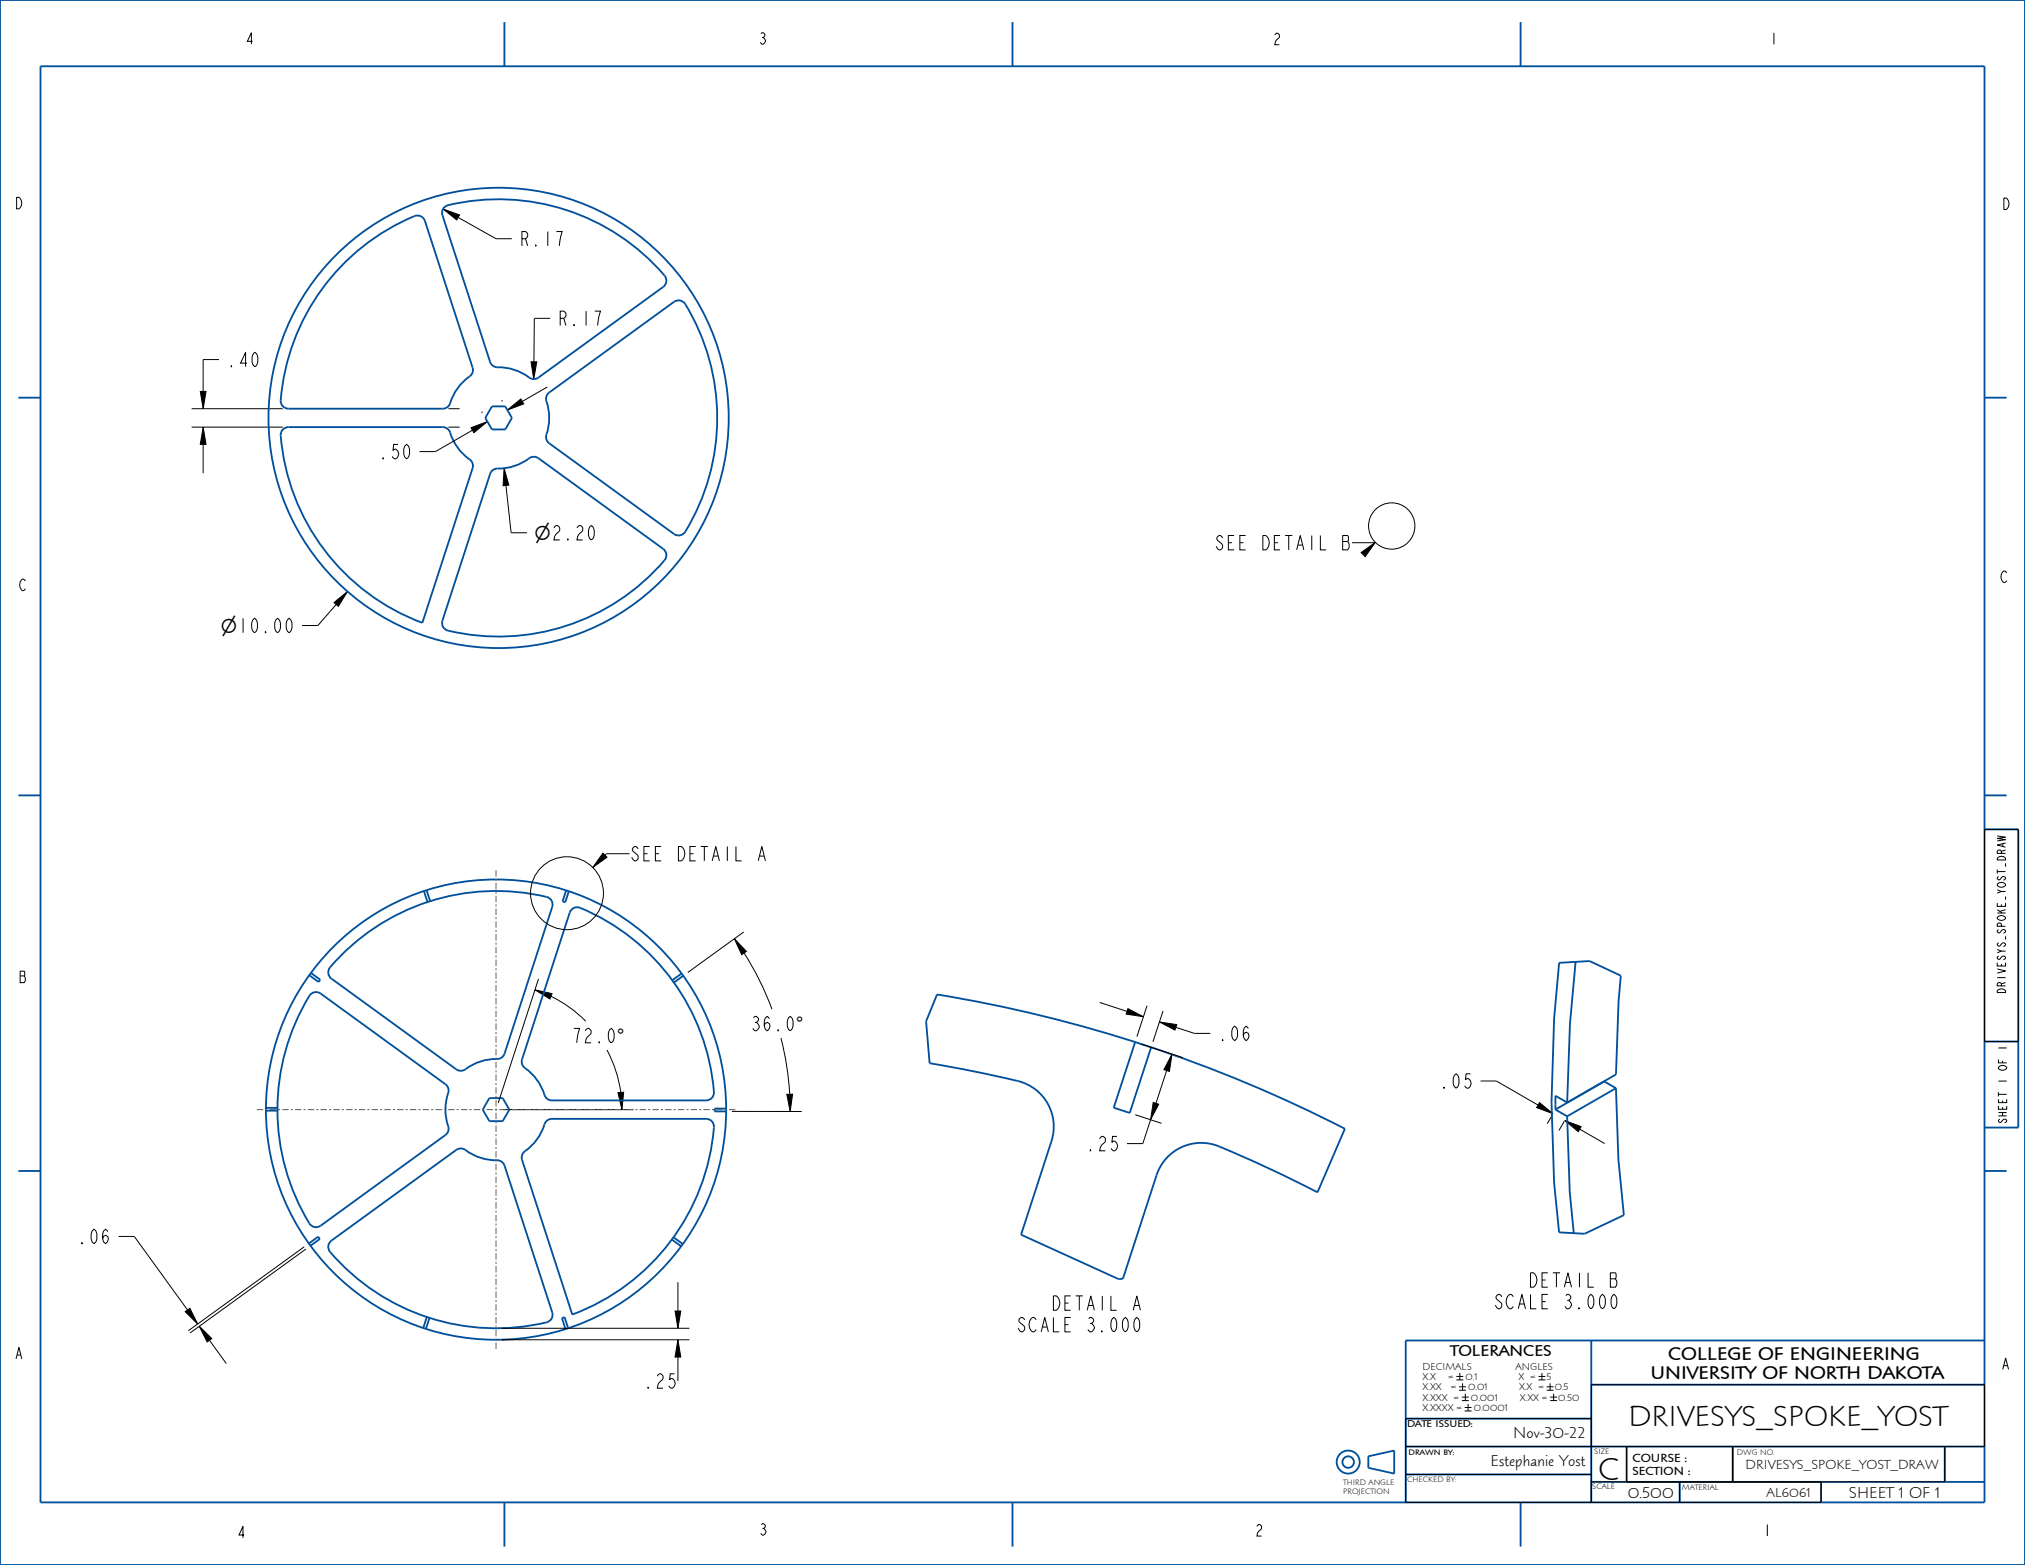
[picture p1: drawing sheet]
<svg xmlns="http://www.w3.org/2000/svg" width="559mm" height="432mm" viewBox="0 0 559 432" stroke-linecap="round" stroke-linejoin="round" font-family="sans-serif">
<g fill="none" stroke="#000" stroke-width=".28">
<path d="M122.3 57.7l4.5 1.6-.8 1.4zM126.4 60l10.5 5.9h4.3M60.4 99.2h-4.3v8.8M146.5 99.8h1.6l-.8 4.8zM151.8 87.8h-4.4l-.1 12M52.9 117.8h25.1M52.9 112.8h25.1M55.3 108h1.6l-.8 4.8zM56.1 117.8l.8 4.8h-1.6zM123.7 117.8h3.1M123.7 112.8h3.1M130 118l4.5-1.7-3.7 3.1z"/>
<path d="M130.4 118.7l-10.3 5.9h-4.3M132.9 113.6l.2 .3M138.4 110.4l.2 .4M140 113.1l3.7-3 .8 1.3zM151 106.8l-6.9 4M56.1 122.6v7.9M139.1 129.2l1.3 4.6-1.6 .2zM139.6 133.9l1.4 13.1h4.4M373.1 149.7h6.3M375.6 152.5l3.9-2.8-2.8 3.9zM92.2 166.3l3.7-3.1-2.5 4.1zM92.8 166.8l-5.1 5.8h-4.4"/>
<path d="M166.4 235.4l1.1 1.1-3.9 2.8zM173.7 235.5h-6.3l-.5 .5M547.6 228.8h9.3v58.6h-9.3zM202.6 259l3.4 3.5-1.3 .9zM205.2 257.1l-15.4 11.2M147.6 273.1l4.7 1.1-.6 1.4zM148.6 270.1l-11.1 34.2M152 274.9a34.7 34.7 0 0 1 9.6 6.9M205.3 262.9l4 7 3.7 8.5M303.5 276.6l7.5 2.5M311.2 278.3l4.3 2.2-4.7-.7zM316.5 277.5l-2.8 8.5"/>
<path d="M320.9 279l-2.7 8.5M167.5 289.7a34.7 34.7 0 0 1 3.8 11.7M215.5 286.4l1.6 7.7 .8 7.8M314.8 288l11.6 3.8M319.9 282l4.8 .7-.5 1.5zM321.9 295.4l-2.9 9M323.4 290.8l-.7 4.8-1.5-.5zM324.5 283.5l5.1 1.6h4.4M408.6 298.3h4.3l11.5 6.6M138.8 306.2h36M170.5 301.5l1.6-.1-.5 4.8zM202 306.6l19.2 .1"/>
<path d="M217.1 301.9h1.6l-.6 4.8zM313.3 307.6l7.2 2.3M317.5 309l-2.1 6.5h-4.4M318.2 304.2l1.5 .5-2.2 4.3zM424.8 304.2l3.8 3.1-4.6-1.7zM428.4 307.5l-1.4 2.5M431.7 309.4l-1.5 2.5M431.8 309.2l4.5 1.6-.8 1.4zM435.9 311.5l6.9 4M32.7 341.2h4.4l14.7 20.2M83.9 344l-31.9 23.2M84.4 344.6l-32 23.2"/>
<path d="M187.1 353.8v7.9M51.1 361.9l1.3-.9 2.1 4.3zM55 365.9l3.4 3.4-1.2 1zM57.8 369.8l4.7 6.4M138.5 369.7h51.7M138.5 366.5h51.7M186.3 361.7h1.6l-.8 4.8zM187.1 369.7l.8 4.7h-1.6zM187.1 374.4v6.6M401.9 379.8h1.9M402.8 378.8v1.9M424.5 379.8h1.9"/>
<path d="M425.5 378.8v1.9M387.9 399.1h159.7v-17.1h-108.5v32.5M401.9 380.7h1.9M402.6 382.6h1.9M402.6 383.6h1.9M403.4 385.5h1.9M403.4 386.4h1.9M403.6 381.7v1.9M404.2 388.3h1.9M404.2 389.3h1.9M404.4 384.5v1.9M405.1 387.4v1.9"/>
<path d="M424.5 380.7h1.9M426.8 382.6h1.9M426.8 383.6h1.9M427.7 381.7v1.9M427.8 385.5h1.9M427.8 386.4h1.9M428.7 384.5v1.9M439.1 391.4h-51.2v23.1h114.6v-5.6M448.9 399.1v9.8M478.1 399.1v9.8M536.7 399.1v9.8h-97.6M387.9 406.8h51.2"/>
<path d="M463.5 408.9v5.6"/>
<circle cx="384" cy="145.1" r="6.4"/>
<circle cx="156.5" cy="246.4" r="10.1"/>
</g>
<g fill="#000">
<path d="M122.3 57.7l4.5 1.6-.8 1.4zM56.1 117.8l.8 4.8h-1.6zM55.3 108h1.6l-.8 4.8zM130 118l4.5-1.7-3.7 3.1zM140 113.1l3.7-3 .8 1.3zM146.5 99.8h1.6l-.8 4.8zM139.1 129.2l1.3 4.6-1.6 .2zM375.6 152.5l3.9-2.8-2.8 3.9zM92.2 166.3l3.7-3.1-2.5 4.1zM166.4 235.4l1.1 1.1-3.9 2.8zM202.6 259l3.4 3.5-1.3 .9zM147.6 273.1l4.7 1.1-.6 1.4z"/>
<path d="M311.2 278.3l4.3 2.2-4.7-.7zM319.9 282l4.8 .7-.5 1.5zM323.4 290.8l-.7 4.8-1.5-.5zM170.5 301.5l1.6-.1-.5 4.8zM217.1 301.9h1.6l-.6 4.8zM318.2 304.2l1.5 .5-2.2 4.3zM424.8 304.2l3.8 3.1-4.6-1.7zM431.8 309.2l4.5 1.6-.8 1.4zM51.1 361.9l1.3-.9 2.1 4.3zM55 365.9l3.4 3.4-1.2 1zM186.3 361.7h1.6l-.8 4.8zM187.1 369.7l.8 4.7h-1.6z"/>
</g>
<g fill="none" stroke="#00509b" stroke-width=".51">
<path d="M0 0h558.8v431.8h-558.8zM11.2 18.3h536.4v396.2h-536.4zM139.2 6.1v12.2M279.4 6.1v12.2M419.6 6.1v12.2M122.7 57.1l.3-.2a59.6 59.6 0 0 1 60.7 19.7 2.16 2.16 0 0 1-.7 2.6l-34.4 25-1.3 .4a3.1 3.1 0 0 1-2.1-1 14.6 14.6 0 0 0-8.3-2.3l-1.2-.7-.5-.8-13.1-40.4v-1.4zM94 73.6a57.7 57.7 0 0 1 21.1-14.1 2.16 2.16 0 0 1 2.2 1.5l13.1 40.4v1.4a3.1 3.1 0 0 1-1.6 1.6 14.6 14.6 0 0 0-4.8 7.3l-.9 .9-.9 .2h-42.6a2.16 2.16 0 0 1-2.1-2.4 60.3 60.3 0 0 1 16.5-36.8zM5.1 109.7h6.1M78 118.5l.9-.5 .7-.2h42.6l1.2 .5a3.1 3.1 0 0 1 1.1 2 14.6 14.6 0 0 0 5.4 6.8l.6 1.2-.1 .9-13.9 42.6a59.9 59.9 0 0 1-39-52.3zM135.8 112.1h3.6l1.9 3.2-1.9 3.2h-3.6l-1.9-3.2zM151.2 108.6l34.8-25.3a2.16 2.16 0 0 1 3.1 .6 59.9 59.9 0 0 1-.5 63.3 2.16 2.16 0 0 1-2.6 .1l-34.4-25-.8-1.1a3.1 3.1 0 0 1 .3-2.2 14.6 14.6 0 0 0-.4-8.7l.1-.9zM547.6 109.7h6.1"/>
<path d="M135.7 130l.3-.3a3.1 3.1 0 0 1 2.3-.4 14.6 14.6 0 0 0 8.1-3.1l1.3-.1 .9 .3 34.4 25a2.16 2.16 0 0 1 .4 3.2 59.9 59.9 0 0 1-60.4 19.1 2.16 2.16 0 0 1-.9-2.5l13.1-40.4zM5.1 219.5h6.1M547.6 219.5h6.1M547.6 228.8h9.3v82.3h-9.3M117 245.9l1 3M117.7 245.6l1 3M156.2 245.7l-1 3 .8 .2 1-3M157.8 250.9l.6-.4 1-.2a59.6 59.6 0 0 1 37.6 51.7 2.16 2.16 0 0 1-2.1 1.6h-42.6l-1.3-.4a3.1 3.1 0 0 1-1.1-2 14.6 14.6 0 0 0-5.4-6.8l-.5-1.2 .1-.9 13.1-40.5zM85.6 274.5a2.16 2.16 0 0 1 2.9-.4l34.4 25 .8 1.1a3.1 3.1 0 0 1-.3 2.3 14.6 14.6 0 0 0 .4 8.7l-.3 1.3-.6 .7-34.4 25a2.16 2.16 0 0 1-3.1-.6 60.2 60.2 0 0 1 .2-63.1zM85.8 268.4l2.6 1.9-.5 .6-2.6-1.8M94.9 262.8a59.8 59.8 0 0 1 56.6-15.1 2.16 2.16 0 0 1 .9 2.5l-13.2 40.5-.8 1.1a3.1 3.1 0 0 1-2.2 .4 14.6 14.6 0 0 0-8.1 3.1l-1.4 .1-.8-.4-34.4-25a2.16 2.16 0 0 1-.4-3.1zM188.1 268.6l-2.6 1.9"/>
<path d="M188.5 269.2l-2.5 1.9M258.6 274.4a381 381 0 0 1 112.5 37l-7.5 17.6a339.3 339.3 0 0 0-28.2-13 13 13 0 0 0-16.3 8.3l-9.2 28.5-1.2 .1-26.9-12.2 8.4-25.8a13.1 13.1 0 0 0-11-17l-11.3-2.5-11.4-2-.9-11.6zM430.2 265.7l8.4-.5 8.7 4-.7 6.9-.7 20.4-16.7 9.6M434.8 265.4l-1.6 17.1-.7 21.7-3.3-1.9v3.8M313.2 287.5l-5.9 18.1 4.4 1.5 6-18.1M442.7 298.3l3.2 1.9M547.6 287.4h9.3M73.4 306.4l3.2 .1M73.4 305.7h3.2M135 303h3.7l1.9 3.2-1.9 3.1h-3.7l-1.8-3.1zM150.7 309.4l.7-.5 .9-.2h42.6a2.16 2.16 0 0 1 2.1 2.3 60.3 60.3 0 0 1-39.1 51.7l-13.8-42.7v-1.3a3.1 3.1 0 0 1 1.5-1.7 14.6 14.6 0 0 0 4.8-7.2zM200.4 305.9h-3.2v.7h3.2"/>
<path d="M429.2 306.1l3.3 1.9M432.5 308l.7 20.9 1.1 11.3M445.9 300.2l.7 19.7 1.5 15.4-10.8 5.1-7.1-.4M445.9 300.2l-13.4 7.8M5.1 323.1h6.1M547.6 323.1h6.1M85.2 343.1l2.6-1.9 .5 .7-2.6 1.8M91.2 342.5l34.7-25.2 1.3-.4a3.1 3.1 0 0 1 2 .9 14.6 14.6 0 0 0 8.4 2.4l1.2 .6 .4 .8 13.2 40.5a2.16 2.16 0 0 1-1.6 2.7 59.9 59.9 0 0 1-60.1-20l-.1-1zM185.4 342l2.6 1.9M185.9 341.4l2.5 1.8M117.8 363.4l-1 3M118.5 363.6l-1 3"/>
<path d="M156.8 366.5l-1-3.1-.7 .3 .9 3M439.1 369.9v44.6M547.6 369.9h-159.7v44.6M387.9 399.1h159.7M387.9 391.4h51.2M439.1 382h108.5M448.9 399.1v9.8M478.1 399.1v9.8M536.7 399.1v9.8M139.2 414.5v12.2M279.4 414.5v12.2M377.6 401.8l7.1-1.6v6.4l-7.1-1.6z"/>
<path d="M387.9 406.8h51.2M419.6 414.5v12.2M439.1 408.9h108.5M463.5 408.9v5.6M502.5 408.9v5.6"/>
<circle cx="136.9" cy="306.2" r="63.5"/>
<circle cx="372" cy="403.4" r="3.2"/>
<circle cx="372" cy="403.4" r="1.59"/>
</g>
<!-- layer: 02___PRT_ALL_AXES -->
<g fill="none" stroke="#785055" stroke-width=".28">
<path d="M136.9 240.1v1.8M136.9 242.5v.6M136.9 243.6v1.8M136.9 246v.6M136.9 247.2v1.7M136.9 249.5v.6M136.9 250.7v1.8M136.9 253v.6M136.9 254.2v1.8M136.9 256.6v.5M136.9 257.7v1.8M136.9 260.1v.6"/>
<path d="M136.9 261.2v1.8M136.9 263.6v.6M136.9 264.8v1.7M136.9 267.1v.6M136.9 268.3v1.8M136.9 270.6v.6M136.9 271.8v1.8M136.9 274.2v.6M136.9 275.3v1.8M136.9 277.7v.6M136.9 278.9v1.7M136.9 281.2v.6"/>
<path d="M136.9 282.4v1.8M136.9 284.7v.6M136.9 285.9v1.8M136.9 288.3v.5M136.9 289.4v1.8M136.9 291.8v.6M136.9 292.9v1.8M136.9 295.3v.6M136.9 296.5v1.7M136.9 298.8v.6M136.9 300v1.8M70.8 306.2h1.8"/>
<path d="M73.2 306.2h.6M74.4 306.2h1.7M76.7 306.2h.6M77.9 306.2h1.8M80.2 306.2h.6M81.4 306.2h1.8M83.8 306.2h.5M84.9 306.2h1.8M87.3 306.2h.6M88.5 306.2h1.7M90.8 306.2h.6M92 306.2h1.7"/>
<path d="M94.3 306.2h.6M95.5 306.2h1.8M97.8 306.2h.6M99 306.2h1.8M101.4 306.2h.6M102.5 306.2h1.8M104.9 306.2h.6M106.1 306.2h1.7M108.4 306.2h.6M109.6 306.2h1.8M111.9 306.2h.6M113.1 306.2h1.8"/>
<path d="M115.5 306.2h.5M116.6 306.2h1.8M119 306.2h.6M120.1 306.2h1.8M122.5 306.2h.6M123.7 306.2h1.7M126 306.2h.6M127.2 306.2h1.8M129.5 306.2h.6M130.7 306.2h1.8M133.1 306.2h.6M134.2 306.2h1.8"/>
<path d="M136.6 306.2h.6M136.9 302.3v.6M136.9 303.5v1.8M136.9 305.9v.6M136.9 307v1.8M136.9 309.4v.6M136.9 310.6v1.7M136.9 312.9v.6M136.9 314.1v1.7M136.9 316.4v.6M136.9 317.6v1.8M136.9 320v.5"/>
<path d="M137.8 306.2h1.7M140.1 306.2h.6M141.3 306.2h1.8M143.6 306.2h.6M144.8 306.2h1.8M147.2 306.2h.5M148.3 306.2h1.8M150.7 306.2h.6M151.8 306.2h1.8M154.2 306.2h.6M155.4 306.2h1.7M157.7 306.2h.6"/>
<path d="M158.9 306.2h1.8M161.2 306.2h.6M162.4 306.2h1.8M164.8 306.2h.6M165.9 306.2h1.8M168.3 306.2h.6M169.5 306.2h1.7M171.8 306.2h.6M173 306.2h1.7M175.3 306.2h.6M176.5 306.2h1.8M178.9 306.2h.5"/>
<path d="M180 306.2h1.8M182.4 306.2h.6M183.5 306.2h1.8M185.9 306.2h.6M187.1 306.2h1.7M189.4 306.2h.6M190.6 306.2h1.8M192.9 306.2h.6M194.1 306.2h1.8M196.5 306.2h.5M197.6 306.2h1.8M200 306.2h.6"/>
<path d="M201.2 306.2h1.7M136.9 321.1v1.8M136.9 323.5v.6M136.9 324.6v1.8M136.9 327v.6M136.9 328.2v1.7M136.9 330.5v.6M136.9 331.7v1.8M136.9 334v.6M136.9 335.2v1.8M136.9 337.6v.5M136.9 338.7v1.8"/>
<path d="M136.9 341.1v.6M136.9 342.3v1.7M136.9 344.6v.6M136.9 345.8v1.7M136.9 348.1v.6M136.9 349.3v1.8M136.9 351.7v.5M136.9 352.8v1.8M136.9 355.2v.6M136.9 356.3v1.8M136.9 358.7v.6M136.9 359.9v1.7"/>
<path d="M136.9 362.2v.6M136.9 363.4v1.8M136.9 365.7v.6M136.9 366.9v1.8M136.9 369.3v.5M136.9 370.4v1.8"/>
</g>
<g fill="none" stroke="#00509b" stroke-width=".51">
<path d="M430.2 265.7a330.2 330.2 0 0 0 0 74.3"/>
<circle cx="137.6" cy="115.3" r="63.5"/>
</g>
<text font-size="8.8" x="441" y="408.2">C</text>
<text font-size="8.1" x="449.4" y="393.4">DRIVESYS_SPOKE_YOST</text>
<g font-size="5.5">
<text x="147.4" y="149">⌀2.20</text>
<text x="147.4" y="149">⌀</text>
<text x="60.8" y="174.6">⌀10.00</text>
<text x="60.8" y="174.6">⌀</text>
<text x="170.3" y="287.7">°</text>
<text x="219.6" y="284.4">°</text>
</g>
<g font-size="5.2">
<text x="143.2" y="67.9">R.17</text>
<text x="153.8" y="89.8">R.17</text>
<text x="62.4" y="101.2">.40</text>
<text x="104.3" y="126.6">.50</text>
<text x="335" y="151.7">SEE DETAIL</text>
<text x="369.9" y="151.7">B</text>
<text x="173.7" y="237.5">SEE DETAIL</text>
<text x="208.6" y="237.5">A</text>
<text x="157.6" y="287.7">72.0°</text>
<text x="206.9" y="284.4">36.0°</text>
<text x="335.9" y="287.1">.06</text>
<text x="397" y="300.2">.05</text>
<text x="299.5" y="317.5">.25</text>
<text x="21.2" y="343.1">.06</text>
<text x="422.1" y="355.2">DETAIL B</text>
<text x="290.4" y="361.5">DETAIL A</text>
<text x="412.5" y="361.1">SCALE 3.000</text>
<text x="280.8" y="367.5">SCALE 3.000</text>
<text x="460.3" y="375.2">COLLEGE OF ENGINEERING</text>
<text x="177.4" y="383">.25</text>
<text x="455.4" y="380.6">UNIVERSITY OF NORTH DAKOTA</text>
</g>
<g font-size="4.4">
<text x="400.2" y="374.2">TOLERANCES</text>
<text x="417.6" y="396.8">Nov-30-22</text>
<text x="411.4" y="404.5">Estephanie Yost</text>
<text x="449.2" y="413.2">0.500</text>
<text x="510.2" y="413.2">SHEET 1 OF 1</text>
</g>
<g font-size="4.1">
<text x="67.6" y="12.2">4</text>
<text x="209.2" y="12.2">3</text>
<text x="351.1" y="12.3">2</text>
<text x="488.2" y="12.2">1</text>
<text x="3.9" y="57.6">D</text>
<text x="552.3" y="57.8">D</text>
<text x="551.8" y="160.7">C</text>
<text x="5.1" y="163">C</text>
<text x="5.1" y="271.1">B</text>
<text x="3.9" y="374.9">A</text>
<text x="552.2" y="377.8">A</text>
<text x="65.3" y="424.3">4</text>
<text x="209.3" y="423.6">3</text>
<text x="346.2" y="423.8">2</text>
<text x="486.4" y="423.8">1</text>
</g>
<g font-size="3.7">
<text x="481.7" y="405.3">DRIVESYS_SPOKE_YOST_DRAW</text>
<text x="487.5" y="413">AL6061</text>
</g>
<g font-size="3.3">
<text x="450.4" y="403.4">COURSE :</text>
<text x="450.4" y="406.9">SECTION :</text>
</g>
<g font-size="3">
<text x="553.4" y="273.2" transform="rotate(-90 553.4 273.2)">DRIVESYS_SPOKE_YOST_DRAW</text>
<text x="553.8" y="310.2" transform="rotate(-90 553.8 310.2)">SHEET 1 OF 1</text>
</g>
<g font-size="2.8">
<text x="392.6" y="377.9">DECIMALS</text>
<text x="418.2" y="377.9">ANGLES</text>
<text x="392.6" y="380.7">X.X</text>
<text x="392.6" y="383.6">X.XX</text>
<text x="399.7" y="380.7">=</text>
<text x="400.5" y="383.6">=</text>
<text x="404.4" y="380.7">0.1</text>
<text x="405.2" y="383.6">0.01</text>
<text x="419" y="380.7">X =</text>
<text x="419.2" y="383.6">X.X =</text>
<text x="426.8" y="380.7">5</text>
<text x="429" y="383.6">0.5</text>
<text x="392.6" y="386.4">X.XXX =</text>
<text x="392.6" y="389.3">X.XXXX =</text>
<text x="405.9" y="386.4">0.001</text>
<text x="406.7" y="389.3">0.0001</text>
<text x="419.4" y="386.4">X.XX =</text>
<text x="430" y="386.4">0.50</text>
<text x="388.3" y="393.7">DATE ISSUED:</text>
</g>
<g font-size="2.2">
<text x="388.7" y="401.4">DRAWN BY:</text>
<text x="439.9" y="401.3">SIZE</text>
<text x="479.3" y="401.5">DWG NO.</text>
<text x="370.6" y="409.8">THIRD ANGLE</text>
<text x="370.6" y="412.1">PROJECTION</text>
<text x="388.3" y="408.9">CHECKED BY:</text>
<text x="439.4" y="410.9">SCALE</text>
<text x="464.1" y="411.1">MATERIAL</text>
</g>
</svg>
